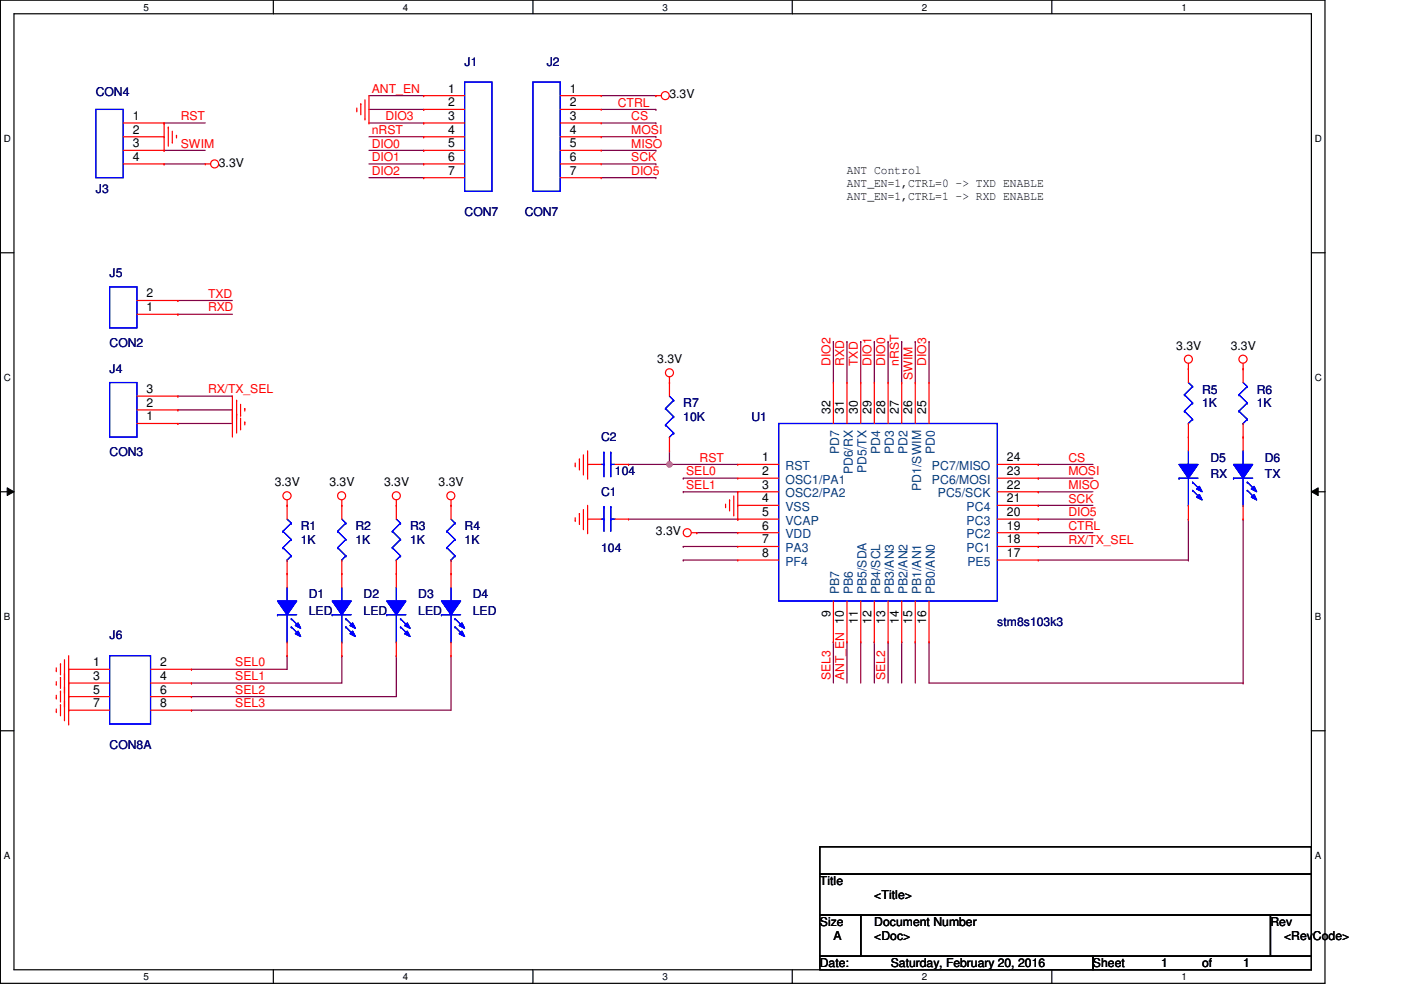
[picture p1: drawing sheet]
<svg xmlns="http://www.w3.org/2000/svg" width="297mm" height="210mm" viewBox="0 0 297 210" stroke-linecap="round" stroke-linejoin="round" font-family="sans-serif">
<path d="M.1 0h280.8v208.5h-280.8zM3 2.9h275v202.7h-275z" fill="none" stroke="#000" stroke-width=".25"/>
<g fill="#fff">
<path d="M30.4 .3h1.2v2.4h-1.2z"/>
<path d="M30.4 205.9h1.2v2.3h-1.2z"/>
</g>
<path d="M58 0v2.9M58 205.6v2.9" fill="none" stroke="#000" stroke-width=".25"/>
<g fill="#fff">
<path d="M85.4 .3h1.2v2.4h-1.2z"/>
<path d="M85.4 205.9h1.2v2.3h-1.2z"/>
</g>
<path d="M113 0v2.9M113 205.6v2.9" fill="none" stroke="#000" stroke-width=".25"/>
<g fill="#fff">
<path d="M140.5 .3h1.1v2.4h-1.1z"/>
<path d="M140.5 205.9h1.1v2.3h-1.1z"/>
</g>
<path d="M168 0v2.9M168 205.6v2.9" fill="none" stroke="#000" stroke-width=".25"/>
<g fill="#fff">
<path d="M195.4 .3h1.2v2.4h-1.2z"/>
<path d="M195.4 205.9h1.2v2.3h-1.2z"/>
</g>
<path d="M223 0v2.9M223 205.6v2.9" fill="none" stroke="#000" stroke-width=".25"/>
<g fill="#fff">
<path d="M250.5 .3h1.1v2.4h-1.1z"/>
<path d="M250.5 205.9h1.1v2.3h-1.1z"/>
<path d="M.8 28.2h1.5v2.4h-1.5z"/>
<path d="M278.8 28.2h1.4v2.4h-1.4z"/>
<path d="M.8 78.9h1.5v2.3h-1.5z"/>
<path d="M278.8 78.9h1.4v2.3h-1.4z"/>
</g>
<path d="M.1 53.6h2.9M278 53.6h2.9" fill="none" stroke="#000" stroke-width=".25"/>
<g fill="#fff">
<path d="M.8 129.6h1.4v2.3h-1.4z"/>
<path d="M278.8 129.6h1.3v2.3h-1.3z"/>
</g>
<path d="M.1 104.3h2.9M278 104.3h2.9" fill="none" stroke="#000" stroke-width=".25"/>
<path d="M1.5 103.4l1.5 .9-1.5 .8zM278 104.3l1.5-.9v1.7z" fill="#000"/>
<path d="M1.5 103.4l1.5 .9-1.5 .8zM278 104.3l1.5-.9v1.7z" fill="none" stroke="#000" stroke-width=".21"/>
<g fill="#fff">
<path d="M.8 180.3h1.4v2.3h-1.4z"/>
<path d="M278.8 180.3h1.3v2.3h-1.3z"/>
</g>
<path d="M.1 154.9h2.9M278 154.9h2.9" fill="none" stroke="#000" stroke-width=".25"/>
<path d="M34.8 26.1h.1M34.8 26.1h8.7M141.9 98.5h.1M141.9 98.5h14.5" fill="none" stroke="#800040" stroke-width=".25"/>
<circle cx="141.9" cy="98.5" r=".56" fill="#f0f"/>
<circle cx="141.9" cy="98.5" r=".56" fill="none" stroke="#f0f" stroke-width=".25"/>
<g fill="none" stroke="#800040" stroke-width=".25">
<path d="M34.8 31.9h.1M34.8 34.8h.1M34.8 31.9h8.7M34.8 34.8h8.7M78.2 31.9h11.6M78.2 34.8h11.6M78.2 20.3h11.6M78.2 23.2h11.6M78.2 26.1h11.6M78.2 29h11.6M78.2 37.7h11.6M89.8 20.3h.1"/>
<path d="M89.8 23.2h.1M89.8 26.1h.1M89.8 29h.1M89.8 31.9h.1M89.8 34.8h.1M89.8 37.7h.1M127.5 31.9h11.6M127.5 34.8h11.6M127.5 20.3h11.6M127.5 23.2h11.6M127.5 26.1h11.6M127.5 29h11.6"/>
<path d="M127.5 37.7h11.6M139.1 20.3h.1M139.1 23.2h.1M139.1 26.1h.1M139.1 29h.1M139.1 31.9h.1M139.1 34.8h.1M139.1 37.7h.1M37.7 63.7h.1M37.7 66.6h.1M37.7 63.7h11.6M37.7 66.6h11.6"/>
<path d="M176.7 72.4h.1M176.7 72.4v8.7M179.6 72.4h.1M179.6 72.4v8.7M182.5 72.4h.1M182.5 72.4v8.7M185.4 72.4h.1M185.4 72.4v8.7M188.3 72.4h.1M188.3 72.4v8.7M191.2 72.4h.1M191.2 72.4v8.7"/>
<path d="M194.1 72.4h.1M194.1 72.4v8.7M197 72.4h.1M197 72.4v8.7M37.7 84h.1M37.7 86.9h.1M37.7 89.8h.1M37.7 84h11.6M37.7 86.9h11.6M37.7 89.8h11.6M133.3 98.5h.1M133.3 98.5h8.6"/>
<path d="M141.9 98.5h.1M141.9 95.6v2.9M220.1 98.5h.1M220.1 98.5h11.6M133.3 110.1h23.1M144.9 115.9h.1M144.9 118.7h.1M144.9 101.4h.1M144.9 104.3h.1M144.9 101.4h11.5M144.9 104.3h11.5M144.9 115.9h11.5"/>
<path d="M144.9 118.7h11.5M147.7 112.9h.1M147.7 112.9h8.7M156.4 110.1h.1M220.1 101.4h.1M220.1 104.3h.1M220.1 107.1h.1M220.1 110.1h.1M220.1 112.9h.1M220.1 115.9h.1M220.1 112.9h11.6M220.1 101.4h11.6"/>
<path d="M220.1 104.3h11.6M220.1 107.1h11.6M220.1 110.1h11.6M220.1 115.9h11.6M220.1 118.7h31.9M252 110.1h.1M252 118.7h.1M252 110.1v8.6M263.6 110.1h.1M263.6 110.1v34.7M60.9 139h.1M60.9 139v2.9h-20.3"/>
<path d="M72.5 139h.1M72.5 139v5.8h-31.9M84 139h.1M84 139v8.7h-43.4M95.6 139h.1M95.6 139v11.6h-55M176.7 136.1h.1M176.7 136.1v8.7M179.6 136.1h.1M179.6 136.1v8.7M182.5 136.1h.1M182.5 136.1v8.7"/>
<path d="M185.4 136.1h.1M185.4 136.1v8.7M188.3 136.1h.1M188.3 136.1v8.7M191.2 136.1h.1M191.2 136.1v8.7M194.1 136.1h.1M194.1 136.1v8.7M197 136.1h.1M197 136.1v8.7h66.6M40.6 141.9h.1M40.6 144.8h.1"/>
<path d="M40.6 147.7h.1M40.6 150.6h.1M263.6 144.8h.1"/>
</g>
<g fill="none" stroke="#f00" stroke-width=".25">
<path d="M34.8 26.1h.1M34.8 26.1v5.8M35.7 27h.1M35.7 27v4M36.5 30.1h.1M36.5 27.8v2.3M37.4 28.7h.1M37.4 28.7v.6M43.5 34.8h.1M43.5 34.8h1.2M75.6 23.5h.1M75.6 22.9v.6"/>
<path d="M76.5 22h.1M76.5 22v2.3M77.4 25.2h.1M77.4 21.2v4M78.2 26.1h.1M78.2 20.3v5.8M139.1 20.3h.1M139.1 20.3h1.1M141.9 79.9v1.2M252 78.2h.1M252 77v1.2M263.6 78.2h.1"/>
<path d="M263.6 77v1.2M49.3 84h.1M49.3 86.9h.1M49.3 84v8.7M50.2 84.9h.1M50.2 87.8h.1M50.2 84.9v6.9M51 88.1h.1M51 90.9h.1M51 85.7v2.4M51 88.6v2.3M51.9 86.6h.1"/>
<path d="M51.9 89.5h.1M51.9 86.6v.6M51.9 89.5v.6M122 98.8h.1M122 98.2v.6M122.8 97.3h.1M122.8 97.3v2.4M123.7 96.4v4.1M124.6 95.6v5.8M141.9 81.1h.1M60.9 107.1h.1M60.9 106v1.1"/>
<path d="M72.5 107.1h.1M72.5 106v1.1M84 107.1h.1M84 106v1.1M95.6 107.1h.1M95.6 106v1.1M122 110.4h.1M122 109.8v.6M122.8 108.9h.1M122.8 108.9v2.3M123.7 112.1h.1M123.7 100.5h.1"/>
<path d="M123.7 108v4.1M124.6 112.9h.1M124.6 101.4h.1M124.6 107.1v5.8M146.6 112.9h1.1M147.7 112.9h.1M153.8 107.4h.1M153.8 106.9v.5M154.7 106h.1M154.7 106v2.3M155.6 109.2h.1M155.6 105.2v4"/>
<path d="M156.4 110.1h.1M156.4 104.3v5.8M13.7 139.9v12.7M14.6 139v14.5M11.9 142.2h.1M11.9 150.9h.1M11.9 148h.1M11.9 145.1h.1M11.9 141.6v.6M11.9 144.5v.6M11.9 147.4v.6M11.9 150.3v.6"/>
<path d="M12.8 140.8h.1M12.8 149.4h.1M12.8 146.6h.1M12.8 143.6h.1M12.8 140.8v2.3M12.8 143.6v2.4M12.8 146.6v2.2M12.8 149.4v2.4M13.7 143.9h.1M13.7 152.6h.1M13.7 149.7h.1M13.7 146.8h.1"/>
<path d="M14.6 144.8h.1M14.6 153.5h.1M14.6 150.6h.1M14.6 147.7h.1"/>
<circle cx="45.5" cy="34.8" r=".85"/>
<circle cx="141" cy="20.3" r=".85"/>
<circle cx="141.9" cy="79" r=".85"/>
<circle cx="252" cy="76.2" r=".85"/>
<circle cx="263.5" cy="76.2" r=".86"/>
<circle cx="60.9" cy="105.1" r=".86"/>
<circle cx="72.4" cy="105.1" r=".85"/>
<circle cx="84" cy="105.1" r=".85"/>
<circle cx="95.6" cy="105.1" r=".85"/>
<circle cx="145.7" cy="112.9" r=".85"/>
</g>
<path d="M173.8 179.5h104.2v5.8h-104.2zM173.8 185.3h104.2v8.7h-104.2zM173.8 194h8.7v8.7h-8.7zM182.5 194h86.9v8.7h-86.9zM269.4 194h8.6v8.7h-8.6zM173.8 202.7h57.9v2.9h-57.9zM231.7 202.7h46.3v2.9h-46.3z" fill="none" stroke="#000" stroke-width=".25"/>
<path d="M58.8 130.3h.1M58.8 130.3h4.1M60.9 127.4h.1M60.9 136.1h.1M60.9 124.5v2.9M60.9 130.3v5.8" fill="none" stroke="#00f" stroke-width=".25"/>
<path d="M58.8 127.4h4.1l-2 2.9z" fill-rule="evenodd" fill="#00f"/>
<path d="M58.8 127.4h4.1l-2 2.9z" fill="none" stroke="#00f" stroke-width=".25"/>
<path d="M62.6 134.4l.6-.6 .6 1.2z" fill-rule="evenodd" fill="#00f"/>
<path d="M62.6 134.4l.6-.6 .6 1.2z" fill="none" stroke="#00f" stroke-width=".25"/>
<path d="M62.6 132.6l.6-.5 .6 1.1z" fill-rule="evenodd" fill="#00f"/>
<path d="M58.8 130.3h.1M58.8 130.3h4.1M60.9 127.4h.1M60.9 136.1h.1M60.9 124.5v2.9M60.9 130.3v5.8M61.8 131.2h.1M61.8 132.9h.1M61.8 131.2l1.7 1.7M61.8 132.9l1.7 1.8M62.6 132.6l.6-.5 .6 1.1z" fill="none" stroke="#00f" stroke-width=".25"/>
<path d="M58.8 127.4h4.1l-2 2.9z" fill-rule="evenodd" fill="#00f"/>
<path d="M58.8 127.4h4.1l-2 2.9z" fill="none" stroke="#00f" stroke-width=".25"/>
<path d="M62.6 134.4l.6-.6 .6 1.2z" fill-rule="evenodd" fill="#00f"/>
<path d="M62.6 134.4l.6-.6 .6 1.2z" fill="none" stroke="#00f" stroke-width=".25"/>
<path d="M62.6 132.6l.6-.5 .6 1.1z" fill-rule="evenodd" fill="#00f"/>
<path d="M61.8 131.2h.1M61.8 132.9h.1M61.8 131.2l1.7 1.7M61.8 132.9l1.7 1.8M62.6 132.6l.6-.5 .6 1.1zM82 130.3h.1M82 130.3h4.1M84 127.4h.1M84 136.1h.1M84 124.5v2.9M84 130.3v5.8" fill="none" stroke="#00f" stroke-width=".25"/>
<path d="M60.9 121.6h.1M60.9 139h.1M60.9 121.6v2.9M60.9 136.1v2.9" fill="none" stroke="#f00" stroke-width=".25"/>
<path d="M82 127.4h4.1l-2.1 2.9z" fill-rule="evenodd" fill="#00f"/>
<path d="M82 127.4h4.1l-2.1 2.9z" fill="none" stroke="#00f" stroke-width=".25"/>
<path d="M85.8 134.4l.6-.6 .5 1.2z" fill-rule="evenodd" fill="#00f"/>
<path d="M85.8 134.4l.6-.6 .5 1.2z" fill="none" stroke="#00f" stroke-width=".25"/>
<path d="M85.8 132.6l.6-.5 .5 1.1z" fill-rule="evenodd" fill="#00f"/>
<path d="M82 130.3h.1M82 130.3h4.1M84 127.4h.1M84 136.1h.1M84 124.5v2.9M84 130.3v5.8M84.9 131.2h.1M84.9 132.9h.1M84.9 131.2l1.8 1.7M84.9 132.9l1.8 1.8M85.8 132.6l.6-.5 .5 1.1z" fill="none" stroke="#00f" stroke-width=".25"/>
<path d="M82 127.4h4.1l-2.1 2.9z" fill-rule="evenodd" fill="#00f"/>
<path d="M82 127.4h4.1l-2.1 2.9z" fill="none" stroke="#00f" stroke-width=".25"/>
<path d="M85.8 134.4l.6-.6 .5 1.2z" fill-rule="evenodd" fill="#00f"/>
<path d="M85.8 134.4l.6-.6 .5 1.2z" fill="none" stroke="#00f" stroke-width=".25"/>
<path d="M85.8 132.6l.6-.5 .5 1.1z" fill-rule="evenodd" fill="#00f"/>
<path d="M263.6 98.5h.1M263.6 95.6v2.9M261.5 101.4h.1M261.5 101.4h4.1M263.6 107.1h.1M263.6 101.4v5.7M84.9 131.2h.1M84.9 132.9h.1M84.9 131.2l1.8 1.7M84.9 132.9l1.8 1.8M85.8 132.6l.6-.5 .5 1.1z" fill="none" stroke="#00f" stroke-width=".25"/>
<path d="M84 121.6h.1M84 139h.1M84 121.6v2.9M84 136.1v2.9" fill="none" stroke="#f00" stroke-width=".25"/>
<path d="M261.5 98.5h4.1l-2 2.9z" fill-rule="evenodd" fill="#00f"/>
<path d="M261.5 98.5h4.1l-2 2.9z" fill="none" stroke="#00f" stroke-width=".25"/>
<path d="M265.3 105.4l.6-.5 .5 1.1z" fill-rule="evenodd" fill="#00f"/>
<path d="M265.3 105.4l.6-.5 .5 1.1z" fill="none" stroke="#00f" stroke-width=".25"/>
<path d="M265.3 103.7l.6-.6 .5 1.2z" fill-rule="evenodd" fill="#00f"/>
<path d="M263.6 98.5h.1M263.6 95.6v2.9M261.5 101.4h.1M261.5 101.4h4.1M263.6 107.1h.1M263.6 101.4v5.7M264.5 102.2h.1M264.5 104h.1M264.5 102.2l1.7 1.8M264.5 104l1.7 1.7M265.3 103.7l.6-.6 .5 1.2z" fill="none" stroke="#00f" stroke-width=".25"/>
<path d="M261.5 98.5h4.1l-2 2.9z" fill-rule="evenodd" fill="#00f"/>
<path d="M261.5 98.5h4.1l-2 2.9z" fill="none" stroke="#00f" stroke-width=".25"/>
<path d="M265.3 105.4l.6-.5 .5 1.1z" fill-rule="evenodd" fill="#00f"/>
<path d="M265.3 105.4l.6-.5 .5 1.1z" fill="none" stroke="#00f" stroke-width=".25"/>
<path d="M265.3 103.7l.6-.6 .5 1.2z" fill-rule="evenodd" fill="#00f"/>
<g fill="none" stroke="#00f" stroke-width=".25">
<path d="M20.3 23.2h5.8v14.5h-5.8zM23.2 81.1h5.8v11.6h-5.8zM127.5 98.5h.6M128.1 98.5h.1M128.1 95.9h.1M128.1 95.9v5.2M129.5 95.9h.1M129.5 98.5h.1M129.5 98.5h.9M129.5 95.9v5.2M165.1 89.8h46.4v37.6h-46.4zM252 98.5h.1"/>
<path d="M252 95.6v2.9M83.2 112.6h.1M83.2 116.1h.1M83.2 112.6l1.7 1.8M83.2 116.1l1.7 1.8M84 118.7h.1M84 110.1l.9 .8M84.9 110.9h.1M84.9 114.4h.1M84.9 117.9h.1M84.9 110.9l-1.7 1.7M84.9 114.4l-1.7 1.7"/>
<path d="M84.9 117.9l-.9 .8M250 101.4h.1M250 101.4h4M252 107.1h.1M252 101.4v5.7M264.5 102.2h.1M264.5 104h.1M264.5 102.2l1.7 1.8M264.5 104l1.7 1.7M265.3 103.7l.6-.6 .5 1.2z"/>
</g>
<g fill="none" stroke="#f00" stroke-width=".25">
<path d="M26.1 26.1h8.7M26.1 29h8.7M26.1 31.9h8.7M26.1 34.8h8.7M34.8 26.1h.1M34.8 29h.1M34.8 31.9h.1M34.8 34.8h.1M29 89.8h8.7M29 86.9h8.7M29 84h8.7M37.7 89.8h.1"/>
<path d="M37.7 86.9h.1M37.7 84h.1M124.6 98.5h.1M124.6 98.5h2.9M130.4 98.5h2.9M133.3 98.5h.1M156.4 98.5h.1M156.4 98.5h8.7M176.7 81.1h.1M176.7 81.1v8.7M179.6 81.1h.1M179.6 81.1v8.7"/>
<path d="M182.5 81.1h.1M182.5 81.1v8.7M185.4 81.1h.1M185.4 81.1v8.7M188.3 81.1h.1M188.3 81.1v8.7M191.2 81.1h.1M191.2 81.1v8.7M194.1 81.1h.1M194.1 81.1v8.7M197 81.1h.1M197 81.1v8.7"/>
<path d="M211.5 98.5h8.6M220.1 98.5h.1M263.6 92.7h.1M263.6 92.7v2.9M84 107.1h.1M84 107.1v3M84 118.7v2.9M156.4 101.4h.1M156.4 104.3h.1M156.4 107.1h.1M156.4 110.1h.1M156.4 112.9h.1"/>
<path d="M156.4 115.9h.1M156.4 118.7h.1M156.4 101.4h8.7M156.4 104.3h8.7M156.4 107.1h8.7M156.4 110.1h8.7M156.4 112.9h8.7M156.4 115.9h8.7M156.4 118.7h8.7M211.5 101.4h8.6M211.5 104.3h8.6M211.5 107.1h8.6"/>
<path d="M211.5 110.1h8.6M211.5 112.9h8.6M211.5 115.9h8.6M211.5 118.7h8.6M220.1 118.7h.1M220.1 115.9h.1M220.1 112.9h.1M220.1 110.1h.1M220.1 107.1h.1M220.1 104.3h.1M220.1 101.4h.1M263.6 110.1h.1"/>
<path d="M263.6 107.1v3M84 121.6h.1M176.7 136.1h.1M176.7 127.4v8.7M179.6 136.1h.1M179.6 127.4v8.7M182.5 136.1h.1M182.5 127.4v8.7M185.4 136.1h.1M185.4 127.4v8.7M188.3 136.1h.1M188.3 127.4v8.7"/>
<path d="M191.2 136.1h.1M191.2 127.4v8.7M194.1 136.1h.1M194.1 127.4v8.7M197 136.1h.1M197 127.4v8.7"/>
</g>
<path d="M250 98.5h4l-2 2.9z" fill-rule="evenodd" fill="#00f"/>
<path d="M250 98.5h4l-2 2.9z" fill="none" stroke="#00f" stroke-width=".25"/>
<path d="M253.7 105.4l.6-.5 .6 1.1z" fill-rule="evenodd" fill="#00f"/>
<path d="M253.7 105.4l.6-.5 .6 1.1z" fill="none" stroke="#00f" stroke-width=".25"/>
<path d="M253.7 103.7l.6-.6 .6 1.2z" fill-rule="evenodd" fill="#00f"/>
<path d="M252 98.5h.1M252 95.6v2.9M250 101.4h.1M250 101.4h4M252 107.1h.1M252 101.4v5.7M252.9 102.2h.1M252.9 104h.1M252.9 102.2l1.7 1.8M252.9 104l1.7 1.7M253.7 103.7l.6-.6 .6 1.2z" fill="none" stroke="#00f" stroke-width=".25"/>
<path d="M250 98.5h4l-2 2.9z" fill-rule="evenodd" fill="#00f"/>
<path d="M250 98.5h4l-2 2.9z" fill="none" stroke="#00f" stroke-width=".25"/>
<path d="M253.7 105.4l.6-.5 .6 1.1z" fill-rule="evenodd" fill="#00f"/>
<path d="M253.7 105.4l.6-.5 .6 1.1z" fill="none" stroke="#00f" stroke-width=".25"/>
<path d="M253.7 103.7l.6-.6 .6 1.2z" fill-rule="evenodd" fill="#00f"/>
<path d="M252.9 102.2h.1M252.9 104h.1M252.9 102.2l1.7 1.8M252.9 104l1.7 1.7M253.7 103.7l.6-.6 .6 1.2zM93.6 130.3h.1M93.6 130.3h4.1M95.6 127.4h.1M95.6 136.1h.1M95.6 124.5v2.9M95.6 130.3v5.8" fill="none" stroke="#00f" stroke-width=".25"/>
<path d="M252 92.7h.1M252 92.7v2.9M252 110.1h.1M252 107.1v3" fill="none" stroke="#f00" stroke-width=".25"/>
<path d="M93.6 127.4h4.1l-2.1 2.9z" fill-rule="evenodd" fill="#00f"/>
<path d="M93.6 127.4h4.1l-2.1 2.9z" fill="none" stroke="#00f" stroke-width=".25"/>
<path d="M97.4 134.4l.6-.6 .5 1.2z" fill-rule="evenodd" fill="#00f"/>
<path d="M97.4 134.4l.6-.6 .5 1.2z" fill="none" stroke="#00f" stroke-width=".25"/>
<path d="M97.4 132.6l.6-.5 .5 1.1z" fill-rule="evenodd" fill="#00f"/>
<path d="M93.6 130.3h.1M93.6 130.3h4.1M95.6 127.4h.1M95.6 136.1h.1M95.6 124.5v2.9M95.6 130.3v5.8M96.5 131.2h.1M96.5 132.9h.1M96.5 131.2l1.7 1.7M96.5 132.9l1.7 1.8M97.4 132.6l.6-.5 .5 1.1z" fill="none" stroke="#00f" stroke-width=".25"/>
<path d="M93.6 127.4h4.1l-2.1 2.9z" fill-rule="evenodd" fill="#00f"/>
<path d="M93.6 127.4h4.1l-2.1 2.9z" fill="none" stroke="#00f" stroke-width=".25"/>
<path d="M97.4 134.4l.6-.6 .5 1.2z" fill-rule="evenodd" fill="#00f"/>
<path d="M97.4 134.4l.6-.6 .5 1.2z" fill="none" stroke="#00f" stroke-width=".25"/>
<path d="M97.4 132.6l.6-.5 .5 1.1z" fill-rule="evenodd" fill="#00f"/>
<g fill="none" stroke="#00f" stroke-width=".25">
<path d="M98.5 17.4h5.8v23.2h-5.8zM113 17.4h5.8v23.2h-5.8zM23.2 60.8h5.8v8.7h-5.8zM141.1 86.6h.1M141.1 90.1h.1M141.1 86.6l1.7 1.7M141.1 90.1l1.7 1.7M141.9 92.7h.1M141.9 84l.9 .9M142.8 84.9h.1M142.8 88.3h.1M142.8 91.8h.1"/>
<path d="M142.8 84.9l-1.7 1.7M142.8 88.3l-1.7 1.8M142.8 91.8l-.9 .9M251.1 83.7h.1M251.1 87.2h.1M251.1 83.7l1.8 1.7M251.1 87.2l1.8 1.7M252 89.8h.1M252 81.1l.9 .9M252.9 82h.1M252.9 85.4h.1M252.9 88.9h.1"/>
<path d="M252.9 82l-1.8 1.7M252.9 85.4l-1.8 1.8M252.9 88.9l-.9 .9M262.7 83.7h.1M262.7 87.2h.1M262.7 83.7l1.8 1.7M262.7 87.2l1.8 1.7M263.6 89.8h.1M263.6 81.1l.9 .9M264.5 82h.1M264.5 85.4h.1M264.5 88.9h.1"/>
<path d="M264.5 82l-1.8 1.7M264.5 85.4l-1.8 1.8M264.5 88.9l-.9 .9M60 112.6h.1M60 116.1h.1M60 112.6l1.8 1.8M60 116.1l1.8 1.8M60.9 118.7h.1M60.9 110.1l.9 .8M61.8 110.9h.1M61.8 114.4h.1M61.8 117.9h.1"/>
<path d="M61.8 110.9l-1.8 1.7M61.8 114.4l-1.8 1.7M61.8 117.9l-.9 .8M94.7 112.6h.1M94.7 116.1h.1M94.7 112.6l1.8 1.8M94.7 116.1l1.8 1.8M95.6 118.7h.1M95.6 110.1l.9 .8M96.5 110.9h.1M96.5 114.4h.1M96.5 117.9h.1"/>
<path d="M96.5 110.9l-1.8 1.7M96.5 114.4l-1.8 1.7M96.5 117.9l-.9 .8M127.5 110.1h.6M128.1 110.1h.1M128.1 107.4h.1M128.1 107.4v5.2M129.5 107.4h.1M129.5 110.1h.1M129.5 110.1h.9M129.5 107.4v5.2M23.2 139h8.7v14.5h-8.7z"/>
<path d="M70.4 130.3h.1M70.4 130.3h4.1M72.5 127.4h.1M72.5 136.1h.1M72.5 124.5v2.9M72.5 130.3v5.8M96.5 131.2h.1M96.5 132.9h.1M96.5 131.2l1.7 1.7M96.5 132.9l1.7 1.8M97.4 132.6l.6-.5 .5 1.1z"/>
</g>
<g fill="none" stroke="#f00" stroke-width=".25">
<path d="M89.8 20.3h.1M89.8 23.2h.1M89.8 26.1h.1M89.8 29h.1M89.8 31.9h.1M89.8 34.8h.1M89.8 37.7h.1M89.8 20.3h8.7M89.8 23.2h8.7M89.8 26.1h8.7M89.8 29h8.7M89.8 31.9h8.7"/>
<path d="M89.8 34.8h8.7M89.8 37.7h8.7M118.8 20.3h8.7M118.8 23.2h8.7M118.8 26.1h8.7M118.8 29h8.7M118.8 31.9h8.7M118.8 34.8h8.7M118.8 37.7h8.7M127.5 20.3h.1M127.5 23.2h.1M127.5 26.1h.1"/>
<path d="M127.5 29h.1M127.5 31.9h.1M127.5 34.8h.1M127.5 37.7h.1M29 66.6h8.7M29 63.7h8.7M37.7 66.6h.1M37.7 63.7h.1M252 78.2h.1M252 78.2v2.9M263.6 78.2h.1M263.6 78.2v2.9"/>
<path d="M141.9 81.1h.1M141.9 95.6h.1M141.9 81.1v2.9M141.9 92.7v2.9M252 92.7h.1M252 89.8v2.9M263.6 92.7h.1M263.6 89.8v2.9M60.9 107.1h.1M60.9 107.1v3M60.9 118.7v2.9M95.6 107.1h.1"/>
<path d="M95.6 107.1v3M95.6 118.7v5.8M124.6 110.1h.1M124.6 110.1h2.9M130.4 110.1h2.9M133.3 110.1h.1M60.9 121.6h.1M95.6 121.6h.1M95.6 139h.1M95.6 136.1v2.9M14.6 141.9h.1M14.6 144.8h.1"/>
<path d="M14.6 147.7h.1M14.6 150.6h.1M14.6 141.9h8.6M14.6 144.8h8.6M14.6 147.7h8.6M14.6 150.6h8.6M31.9 141.9h8.7M31.9 144.8h8.7M31.9 147.7h8.7M31.9 150.6h8.7M40.6 141.9h.1M40.6 144.8h.1"/>
<path d="M40.6 147.7h.1M40.6 150.6h.1"/>
</g>
<path d="M70.4 127.4h4.1l-2 2.9z" fill-rule="evenodd" fill="#00f"/>
<path d="M70.4 127.4h4.1l-2 2.9z" fill="none" stroke="#00f" stroke-width=".25"/>
<path d="M74.8 133.8l.5 1.2-1.1-.6z" fill-rule="evenodd" fill="#00f"/>
<path d="M74.8 133.8l.5 1.2-1.1-.6z" fill="none" stroke="#00f" stroke-width=".25"/>
<path d="M74.2 132.6l.6-.5 .5 1.1z" fill-rule="evenodd" fill="#00f"/>
<path d="M70.4 130.3h.1M70.4 130.3h4.1M72.5 127.4h.1M72.5 136.1h.1M72.5 124.5v2.9M72.5 130.3v5.8M73.3 131.2h.1M73.3 132.9h.1M73.3 131.2l1.8 1.7M73.3 132.9l1.8 1.8M74.2 132.6l.6-.5 .5 1.1z" fill="none" stroke="#00f" stroke-width=".25"/>
<path d="M70.4 127.4h4.1l-2 2.9z" fill-rule="evenodd" fill="#00f"/>
<path d="M70.4 127.4h4.1l-2 2.9z" fill="none" stroke="#00f" stroke-width=".25"/>
<path d="M74.8 133.8l.5 1.2-1.1-.6z" fill-rule="evenodd" fill="#00f"/>
<path d="M74.8 133.8l.5 1.2-1.1-.6z" fill="none" stroke="#00f" stroke-width=".25"/>
<path d="M74.2 132.6l.6-.5 .5 1.1z" fill-rule="evenodd" fill="#00f"/>
<g fill="none" stroke="#00f" stroke-width=".25">
<path d="M71.6 112.6h.1M71.6 116.1h.1M71.6 112.6l1.7 1.8M71.6 116.1l1.7 1.8M72.5 118.7h.1M72.5 110.1l.8 .8M73.3 110.9h.1M73.3 114.4h.1M73.3 117.9h.1M73.3 110.9l-1.7 1.7M73.3 114.4l-1.7 1.7M73.3 117.9l-.8 .8"/>
<path d="M73.3 131.2h.1M73.3 132.9h.1M73.3 131.2l1.8 1.7M73.3 132.9l1.8 1.8M74.2 132.6l.6-.5 .5 1.1z"/>
</g>
<path d="M72.5 107.1h.1M72.5 107.1v3M72.5 118.7v5.8M72.5 121.6h.1M72.5 139h.1M72.5 136.1v2.9" fill="none" stroke="#f00" stroke-width=".25"/>
<circle cx="141.9" cy="98.5" r=".56" fill="#f0f"/>
<circle cx="141.9" cy="98.5" r=".56" fill="none" stroke="#f0f" stroke-width=".25"/>
<g font-size="2.6" fill="#000080">
<text x="98.5" y="13.9">J1</text>
<text x="115.9" y="13.9">J2</text>
<text x="20.3" y="20.3">CON4</text>
<text x="20.3" y="40.9">J3</text>
<text x="98.5" y="45.8">CON7</text>
<text x="111.2" y="45.8">CON7</text>
<text x="23.2" y="58.8">J5</text>
<text x="23.2" y="73.6">CON2</text>
<text x="23.2" y="79.1">J4</text>
<text x="254.9" y="83.4">R5</text>
<text x="266.4" y="83.4">R6</text>
<text x="144.9" y="86.3">R7</text>
<text x="144.9" y="89.2">10K</text>
<text x="159.3" y="89.2">U1</text>
<text x="254.9" y="86.3">1K</text>
<text x="266.4" y="86.3">1K</text>
<text x="127.5" y="93.6">C2</text>
<text x="23.2" y="96.7">CON3</text>
<text x="130.4" y="100.8">104</text>
<text x="256.6" y="97.9">D5</text>
<text x="256.6" y="101.4">RX</text>
<text x="268.2" y="97.9">D6</text>
<text x="268.2" y="101.4">TX</text>
<text x="127.5" y="105.2">C1</text>
<text x="63.8" y="112.4">R1</text>
<text x="75.4" y="112.4">R2</text>
<text x="86.9" y="112.4">R3</text>
<text x="98.5" y="112.4">R4</text>
<text x="63.8" y="115.3">1K</text>
<text x="75.4" y="115.3">1K</text>
<text x="86.9" y="115.3">1K</text>
<text x="98.5" y="115.3">1K</text>
<text x="127.5" y="117">104</text>
<text x="65.5" y="126.9">D1</text>
<text x="65.5" y="130.3">LED</text>
<text x="77.1" y="126.9">D2</text>
<text x="77.1" y="130.3">LED</text>
<text x="88.7" y="126.9">D3</text>
<text x="88.7" y="130.3">LED</text>
<text x="100.2" y="126.9">D4</text>
<text x="100.2" y="130.3">LED</text>
<text x="23.2" y="135.6">J6</text>
<text x="211.5" y="132.7">stm8s103k3</text>
<text x="23.2" y="158.7">CON8A</text>
</g>
<g font-size="2.6" fill="#f00">
<text x="78.8" y="19.7">ANT_EN</text>
<text x="131" y="22.6">CTRL</text>
<text x="38.3" y="25.5">RST</text>
<text x="78.8" y="28.4">nRST</text>
<text x="81.7" y="25.5">DIO3</text>
<text x="133.9" y="25.5">CS</text>
<text x="133.9" y="28.4">MOSI</text>
<text x="38.3" y="31.3">SWIM</text>
<text x="78.8" y="31.3">DIO0</text>
<text x="78.8" y="34.2">DIO1</text>
<text x="133.9" y="31.3">MISO</text>
<text x="133.9" y="34.2">SCK</text>
<text x="78.8" y="37.1">DIO2</text>
<text x="133.9" y="37.1">DIO5</text>
<text x="44.1" y="63.1">TXD</text>
<text x="44.1" y="66">RXD</text>
<text x="176.1" y="77.6" transform="rotate(-90 176.1 77.6)">DIO2</text>
<text x="179" y="77.6" transform="rotate(-90 179 77.6)">RXD</text>
<text x="181.9" y="77.6" transform="rotate(-90 181.9 77.6)">TXD</text>
<text x="184.8" y="77.6" transform="rotate(-90 184.8 77.6)">DIO1</text>
<text x="187.7" y="77.6" transform="rotate(-90 187.7 77.6)">DIO0</text>
<text x="190.6" y="77.6" transform="rotate(-90 190.6 77.6)">nRST</text>
<text x="196.4" y="77.6" transform="rotate(-90 196.4 77.6)">DIO3</text>
<text x="44.1" y="83.4">RX/TX_SEL</text>
<text x="193.5" y="80.5" transform="rotate(-90 193.5 80.5)">SWIM</text>
<text x="145.5" y="100.8">SEL0</text>
<text x="148.3" y="97.9">RST</text>
<text x="226.5" y="97.9">CS</text>
<text x="226.5" y="100.8">MOSI</text>
<text x="145.5" y="103.7">SEL1</text>
<text x="226.5" y="103.7">MISO</text>
<text x="226.5" y="106.6">SCK</text>
<text x="226.5" y="109.5">DIO5</text>
<text x="226.5" y="112.4">CTRL</text>
<text x="226.5" y="115.3">RX/TX_SEL</text>
<text x="49.9" y="141.3">SEL0</text>
<text x="49.9" y="144.2">SEL1</text>
<text x="49.9" y="147.1">SEL2</text>
<text x="49.9" y="150">SEL3</text>
<text x="176.1" y="144.2" transform="rotate(-90 176.1 144.2)">SEL3</text>
<text x="179" y="144.2" transform="rotate(-90 179 144.2)">ANT_EN 10</text>
<text x="187.7" y="144.2" transform="rotate(-90 187.7 144.2)">SEL2</text>
</g>
<g font-size="2.6">
<text x="95" y="19.6">1</text>
<text x="95" y="22.6">2</text>
<text x="120.8" y="19.6">1</text>
<text x="120.8" y="22.6">2</text>
<text x="141.9" y="20.9">3.3V</text>
<text x="28.1" y="25.4">1</text>
<text x="28.1" y="28.4">2</text>
<text x="95" y="25.4">3</text>
<text x="95" y="28.4">4</text>
<text x="120.8" y="25.4">3</text>
<text x="120.8" y="28.4">4</text>
<text x="28.1" y="31.2">3</text>
<text x="28.1" y="34.1">4</text>
<text x="46.4" y="35.3">3.3V</text>
<text x="95" y="31.2">5</text>
<text x="95" y="34.1">6</text>
<text x="120.8" y="31.2">5</text>
<text x="120.8" y="34.1">6</text>
<text x="95" y="37">7</text>
<text x="120.8" y="37">7</text>
<text x="179.6" y="36.8">ANT Control</text>
<text x="179.6" y="39.6">ANT_EN=1,CTRL=0 -&gt; TXD ENABLE</text>
<text x="179.6" y="42.4">ANT_EN=1,CTRL=1 -&gt; RXD ENABLE</text>
<text x="31.1" y="66">1</text>
<text x="31.1" y="63.1">2</text>
<text x="139.4" y="77">3.3V</text>
<text x="249.4" y="74.2">3.3V</text>
<text x="260.9" y="74.2">3.3V</text>
<text x="31.1" y="83.4">3</text>
<text x="31.1" y="89.2">1</text>
<text x="31.1" y="86.3">2</text>
<text x="176.1" y="87.8" transform="rotate(-90 176.1 87.8)">32</text>
<text x="178.9" y="87.8" transform="rotate(-90 178.9 87.8)">31</text>
<text x="181.9" y="87.8" transform="rotate(-90 181.9 87.8)">30</text>
<text x="184.7" y="87.8" transform="rotate(-90 184.7 87.8)">29</text>
<text x="187.7" y="87.8" transform="rotate(-90 187.7 87.8)">28</text>
<text x="190.5" y="87.8" transform="rotate(-90 190.5 87.8)">27</text>
<text x="193.4" y="87.8" transform="rotate(-90 193.4 87.8)">26</text>
<text x="196.3" y="87.8" transform="rotate(-90 196.3 87.8)">25</text>
<text x="161.6" y="97.8">1</text>
<text x="161.6" y="100.8">2</text>
<text x="213.5" y="100.8">23</text>
<text x="213.5" y="97.8">24</text>
<text x="58.2" y="103.1">3.3V</text>
<text x="69.8" y="103.1">3.3V</text>
<text x="81.4" y="103.1">3.3V</text>
<text x="93" y="103.1">3.3V</text>
<text x="161.6" y="103.6">3</text>
<text x="161.6" y="106.5">4</text>
<text x="213.5" y="106.5">21</text>
<text x="213.5" y="103.6">22</text>
<text x="139.1" y="113.5">3.3V</text>
<text x="161.6" y="109.4">5</text>
<text x="161.6" y="112.3">6</text>
<text x="213.5" y="112.3">19</text>
<text x="213.5" y="109.4">20</text>
<text x="161.6" y="115.2">7</text>
<text x="161.6" y="118.1">8</text>
<text x="213.5" y="118.1">17</text>
<text x="213.5" y="115.2">18</text>
<text x="176.1" y="130.9" transform="rotate(-90 176.1 130.9)">9</text>
<text x="181.9" y="132.3" transform="rotate(-90 181.9 132.3)">11</text>
<text x="184.7" y="132.3" transform="rotate(-90 184.7 132.3)">12</text>
<text x="187.7" y="132.3" transform="rotate(-90 187.7 132.3)">13</text>
<text x="190.5" y="132.3" transform="rotate(-90 190.5 132.3)">14</text>
<text x="193.4" y="132.3" transform="rotate(-90 193.4 132.3)">15</text>
<text x="196.3" y="132.3" transform="rotate(-90 196.3 132.3)">16</text>
<text x="19.8" y="141.3">1</text>
<text x="33.9" y="141.3">2</text>
<text x="19.8" y="144.2">3</text>
<text x="19.8" y="147.1">5</text>
<text x="19.8" y="149.9">7</text>
<text x="33.9" y="144.2">4</text>
<text x="33.9" y="147.1">6</text>
<text x="33.9" y="149.9">8</text>
<text x="173.8" y="187.7">Title</text>
<text x="185.4" y="190.6">&lt;Title&gt;</text>
<text x="173.8" y="196.3">Size</text>
<text x="185.4" y="196.3">Document Number</text>
<text x="269.4" y="196.3">Rev</text>
<text x="176.7" y="199.3">A</text>
<text x="185.4" y="199.3">&lt;Doc&gt;</text>
<text x="272.2" y="199.3">&lt;RevCode&gt;</text>
<text x="173.8" y="205.1">Date:</text>
<text x="188.8" y="205.1">Saturday, February 20, 2016</text>
<text x="231.7" y="205.1">Sheet</text>
<text x="246.2" y="205.1">1</text>
<text x="254.9" y="205.1">of</text>
<text x="263.6" y="205.1">1</text>
</g>
<g font-size="2.6" fill="#004080">
<text x="166.5" y="99.7">RST</text>
<text x="177.9" y="96.3" transform="rotate(-90 177.9 96.3)">PD7</text>
<text x="180.8" y="100.6" transform="rotate(-90 180.8 100.6)">PD6/RX</text>
<text x="183.7" y="100.3" transform="rotate(-90 183.7 100.3)">PD5/TX</text>
<text x="186.6" y="96.3" transform="rotate(-90 186.6 96.3)">PD4</text>
<text x="189.5" y="96.3" transform="rotate(-90 189.5 96.3)">PD3</text>
<text x="192.4" y="96.3" transform="rotate(-90 192.4 96.3)">PD2</text>
<text x="197.6" y="99.7">PC7/MISO</text>
<text x="198.2" y="96.3" transform="rotate(-90 198.2 96.3)">PD0</text>
<text x="166.5" y="102.6">OSC1/PA1</text>
<text x="166.5" y="105.5">OSC2/PA2</text>
<text x="195.3" y="104.1" transform="rotate(-90 195.3 104.1)">PD1/SWIM</text>
<text x="197.6" y="102.6">PC6/MOSI</text>
<text x="198.8" y="105.5">PC5/SCK</text>
<text x="166.5" y="108.3">VSS</text>
<text x="166.5" y="111.3">VCAP</text>
<text x="204.9" y="111.3">PC3</text>
<text x="204.9" y="108.3">PC4</text>
<text x="166.5" y="114.1">VDD</text>
<text x="166.5" y="117.1">PA3</text>
<text x="166.5" y="119.9">PF4</text>
<text x="204.9" y="117.1">PC1</text>
<text x="204.9" y="114.1">PC2</text>
<text x="205.1" y="119.9">PE5</text>
<text x="177.9" y="126" transform="rotate(-90 177.9 126)">PB7</text>
<text x="180.8" y="126" transform="rotate(-90 180.8 126)">PB6</text>
<text x="183.7" y="126" transform="rotate(-90 183.7 126)">PB5/SDA</text>
<text x="186.6" y="126" transform="rotate(-90 186.6 126)">PB4/SCL</text>
<text x="189.5" y="126" transform="rotate(-90 189.5 126)">PB3/AN3</text>
<text x="192.4" y="126" transform="rotate(-90 192.4 126)">PB2/AN2</text>
<text x="195.3" y="126" transform="rotate(-90 195.3 126)">PB1/AN1</text>
<text x="198.2" y="126" transform="rotate(-90 198.2 126)">PB0/AN0</text>
</g>
<g font-size="2.1">
<text x="30.4" y="2.2">5</text>
<text x="85.4" y="2.2">4</text>
<text x="140.5" y="2.2">3</text>
<text x="195.4" y="2.2">2</text>
<text x="250.5" y="2.2">1</text>
<text x=".8" y="30.1">D</text>
<text x="278.8" y="30.1">D</text>
<text x=".8" y="80.8">C</text>
<text x="278.8" y="80.8">C</text>
<text x=".8" y="131.5">B</text>
<text x="278.8" y="131.5">B</text>
<text x=".8" y="182.2">A</text>
<text x="278.8" y="182.2">A</text>
<text x="30.4" y="207.8">5</text>
<text x="85.4" y="207.8">4</text>
<text x="140.5" y="207.8">3</text>
<text x="195.4" y="207.8">2</text>
<text x="250.5" y="207.8">1</text>
</g>
</svg>
